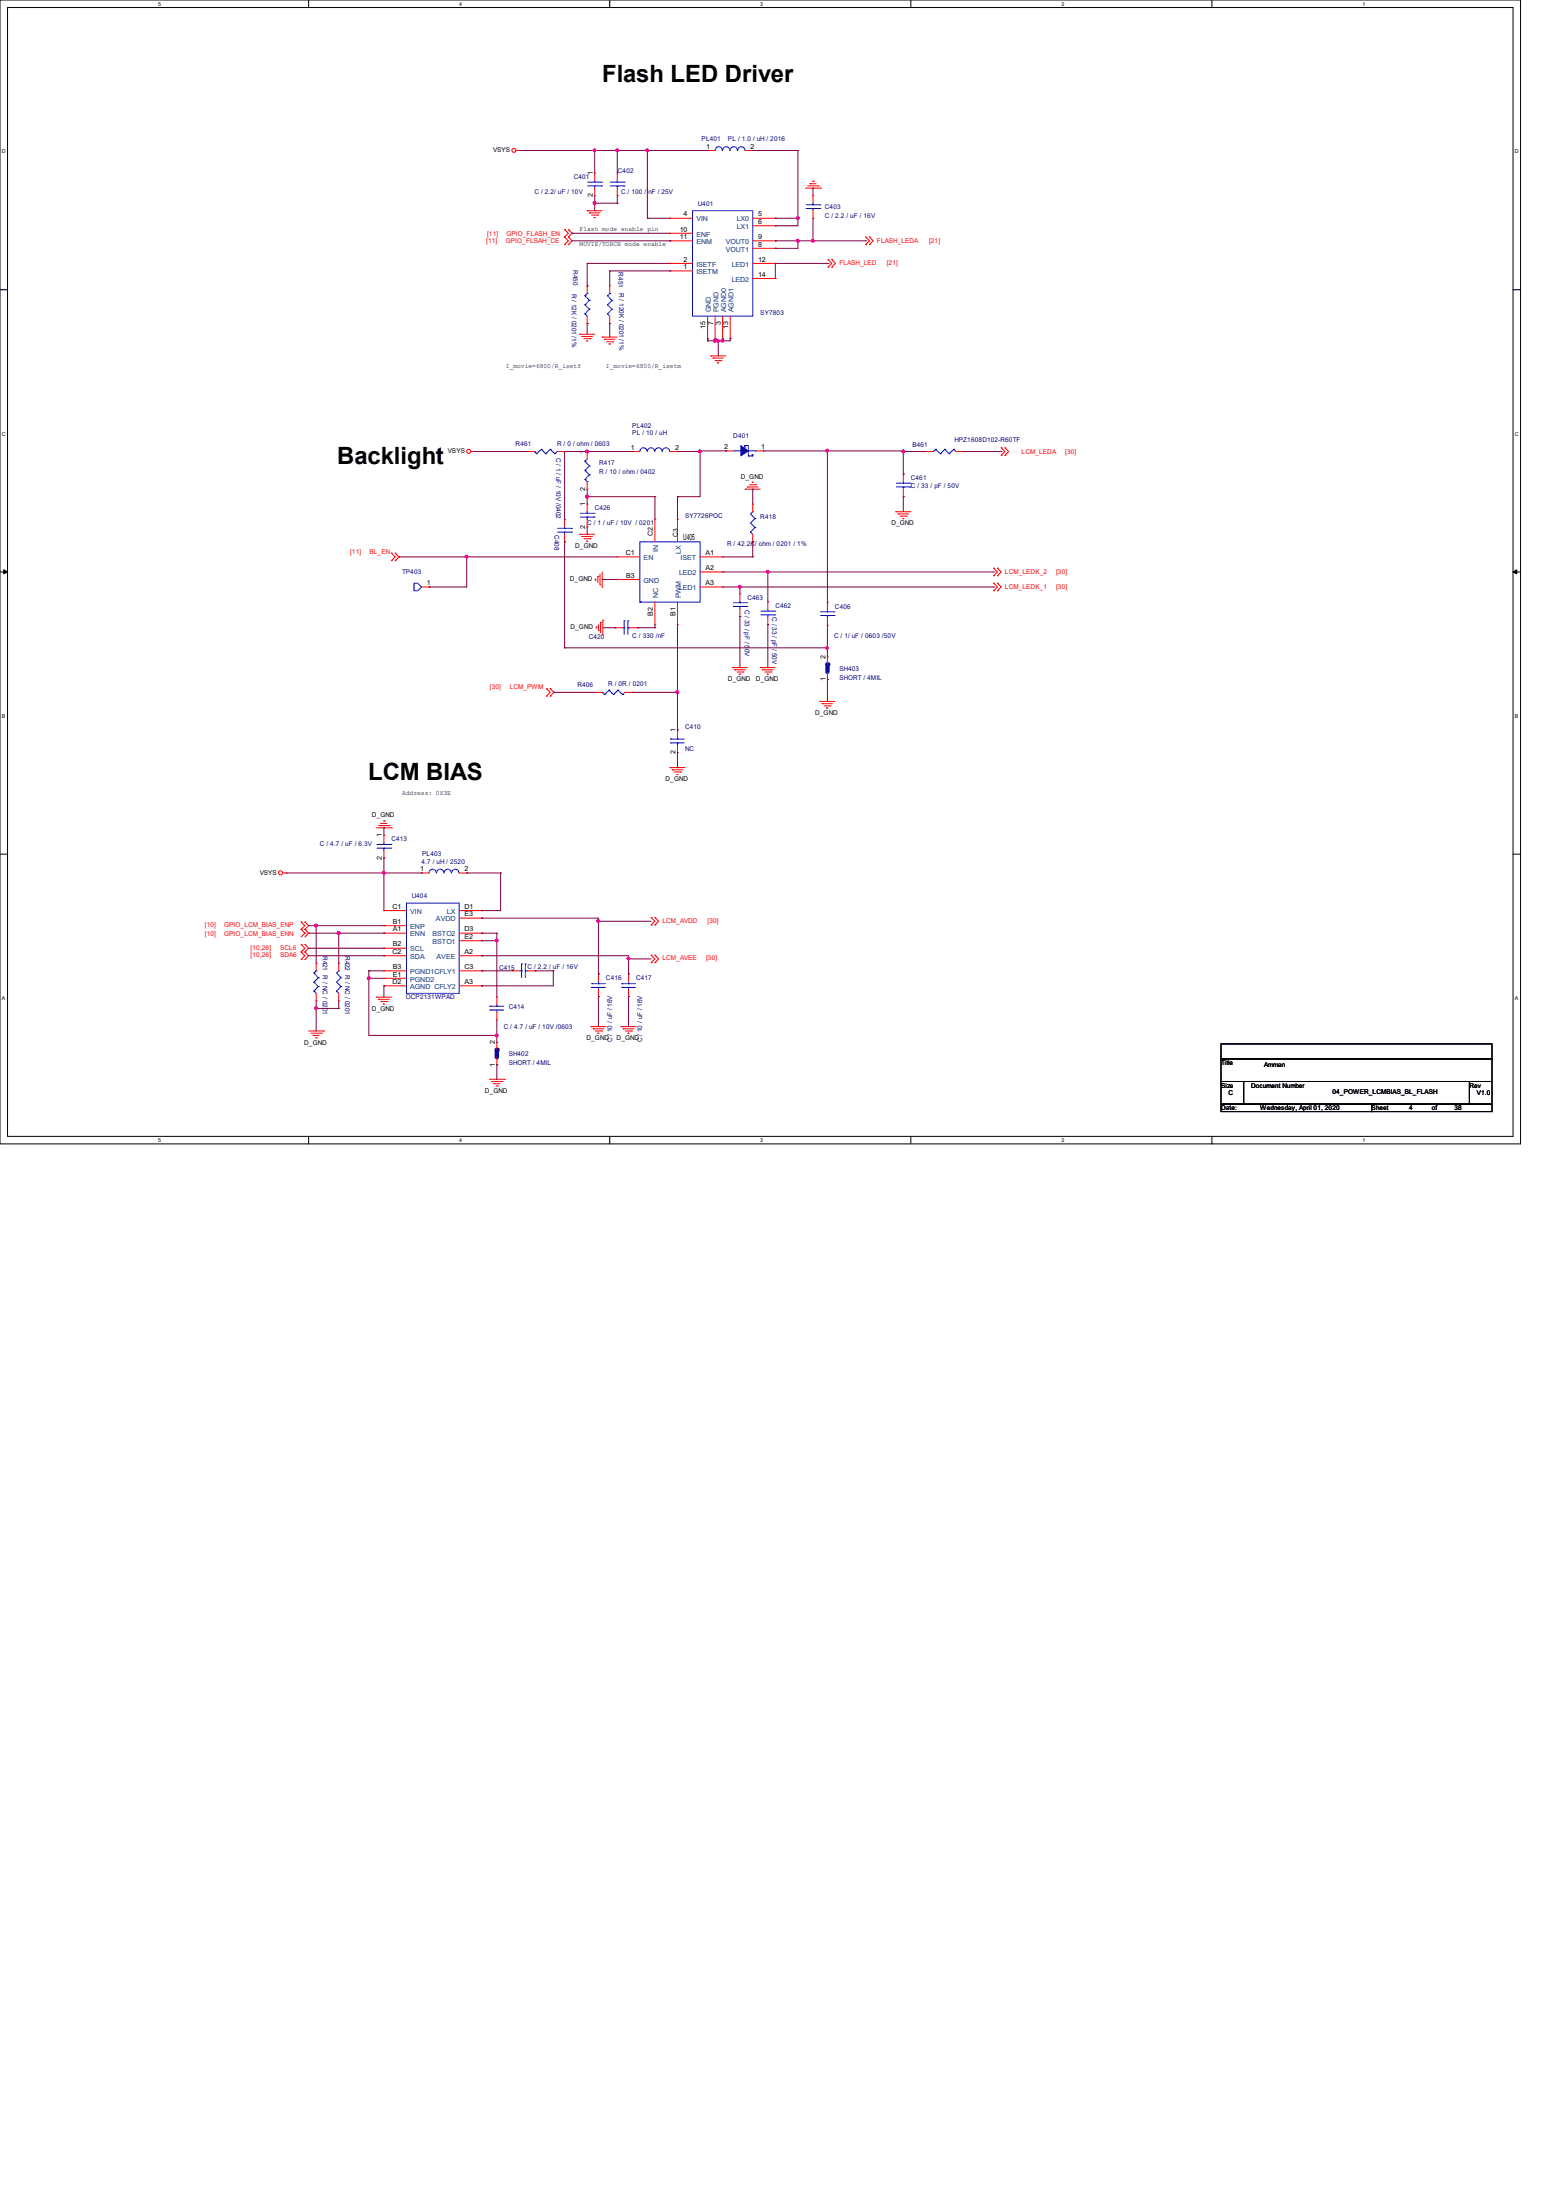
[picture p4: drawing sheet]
<svg xmlns="http://www.w3.org/2000/svg" width="210mm" height="297mm" viewBox="0 0 210 297" stroke-linecap="round" stroke-linejoin="round" font-family="sans-serif">
<path d="M0 0h205.2v154.4h-205.2zM1 1h203.2v152.4h-203.2z" fill="none" stroke="#000" stroke-width=".13"/>
<g fill="#fff">
<path d="M21.3 .1h.4v.8h-.4z"/>
<path d="M21.3 153.5h.4v.8h-.4z"/>
</g>
<path d="M41.7 0v1M41.7 153.4v1" fill="none" stroke="#000" stroke-width=".13"/>
<g fill="#fff">
<path d="M62 .1h.4v.8h-.4z"/>
<path d="M62 153.5h.4v.8h-.4z"/>
</g>
<path d="M82.3 0v1M82.3 153.4v1" fill="none" stroke="#000" stroke-width=".13"/>
<g fill="#fff">
<path d="M102.6 .1h.4v.8h-.4z"/>
<path d="M102.6 153.5h.4v.8h-.4z"/>
</g>
<path d="M122.9 0v1M122.9 153.4v1" fill="none" stroke="#000" stroke-width=".13"/>
<g fill="#fff">
<path d="M143.3 .1h.3v.8h-.3z"/>
<path d="M143.3 153.5h.3v.8h-.3z"/>
</g>
<path d="M163.6 0v1M163.6 153.4v1" fill="none" stroke="#000" stroke-width=".13"/>
<g fill="#fff">
<path d="M183.9 .1h.4v.8h-.4z"/>
<path d="M183.9 153.5h.4v.8h-.4z"/>
<path d="M.3 20.1h.5v.8h-.5z"/>
<path d="M204.5 20.1h.5v.8h-.5z"/>
<path d="M.3 58.2h.5v.8h-.5z"/>
<path d="M204.5 58.2h.5v.8h-.5z"/>
</g>
<path d="M0 39.1h1M204.2 39.1h1" fill="none" stroke="#000" stroke-width=".13"/>
<g fill="#fff">
<path d="M.3 96.3h.4v.8h-.4z"/>
<path d="M204.5 96.3h.4v.8h-.4z"/>
</g>
<path d="M0 77.2h1M204.2 77.2h1" fill="none" stroke="#000" stroke-width=".13"/>
<path d="M.5 76.9l.5 .3-.5 .3zM204.2 77.2l.5-.3v.6z" fill="#000" stroke="#000" stroke-width=".13"/>
<g fill="#fff">
<path d="M.3 134.4h.4v.8h-.4z"/>
<path d="M204.5 134.4h.4v.8h-.4z"/>
</g>
<path d="M0 115.3h1M204.2 115.3h1M164.8 140.9h36.6v2.1h-36.6zM164.8 143h36.6v3h-36.6zM164.8 146h3.1v3.1h-3.1zM164.8 149.1h20.3v1h-20.3zM167.9 146h30.4v3.1h-30.4zM185.1 149.1h16.3v1h-16.3zM198.3 146h3.1v3.1h-3.1z" fill="none" stroke="#000" stroke-width=".13"/>
<g fill="none" stroke="#f00" stroke-width=".13">
<path d="M69.7 20.3h.4M70.1 20.3h.1M76.2 31h.1M76.2 32h.1M76.2 33h.1M76.2 31l.5 .5-.5 .5M76.2 32l.5 .5-.5 .5M76.7 32h.1M76.7 31h.1M76.7 33h.1M76.7 31l.5 .5-.5 .5M76.7 32l.5 .5-.5 .5"/>
<path d="M79.2 28.4h.1M79.2 28.4h2.1M79.5 28.7h.1M79.5 28.7h1.5M79.8 29h.9M80.2 29.4h.1M80.7 29h.1M90.4 29.5h.1M90.4 31.5h.1M90.4 32.5h.1M90.4 35.6h.1M90.4 36.6h.1"/>
<path d="M90.4 29.5h3.1M90.4 31.5h3.1M90.4 32.5h3.1M90.4 35.6h3.1M90.4 36.6h3.1M101.6 29.5h3M101.6 32.5h3M101.6 35.6h3M101.6 33.5h3M101.6 30.5h3M101.6 37.6h3M104.6 29.5h.1"/>
<path d="M104.6 35.6h.1M104.6 32.5h.1M104.6 33.5h.1M104.6 30.5h.1M104.6 37.6h.1M108.7 25.4h2M109 25.1h1.4M109.3 24.8h.1M109.3 24.8h.9M109.6 24.5h.2M109.8 24.5h.1M110.4 25.1h.1"/>
<path d="M110.7 25.4h.1M111.8 36.1h.1M111.8 35.1h.1M111.8 35.1l.5 .5-.5 .5M112.3 36.1h.1M112.3 35.1h.1M112.3 35.1l.5 .5-.5 .5M116.8 33h.1M116.8 32h.1M116.8 32l.5 .5-.5 .5M117.3 33h.1M117.3 32h.1"/>
<path d="M117.3 32l.6 .5-.6 .5M78.2 45.1h.1M78.2 45.1h2.1M78.5 45.4h.1M78.5 45.4h1.5M78.8 45.7h.9M79.2 46h.1M79.7 45.7h.1M81.3 45.5h.1M81.3 45.5h2M81.6 45.8h.1M81.6 45.8h1.4"/>
<path d="M81.9 46.1h.8M82.2 46.4h.1M82.2 46.4h.2M82.7 46.1h.1M95.5 45.7h.1M95.5 42.7v3M95.9 48h.1M95.9 48h2.1M96.2 48.3h.1M96.2 48.3h1.4M96.5 45.7h.1M96.5 48.7h.8"/>
<path d="M96.5 42.7v3M96.8 49h.1M96.8 49h.2M97.3 48.7h.1M97.5 45.7h.1M97.5 42.7v3M98.6 45.7h.1M98.6 42.7v3M52.8 74.7h.1M52.8 75.7h.1M52.8 74.7l.5 .5-.5 .5M53.3 75.7h.1"/>
<path d="M53.3 74.7h.1M53.3 74.7l.5 .5-.5 .5M63.6 61h.4M64 61h.1M78.2 72.1h.1M78.2 72.1h2.1M78.5 72.4h.1M78.5 72.4h1.5M78.8 72.7h.9M79.2 73.1h.1M79.7 72.7h.1M80.3 78.3h.1"/>
<path d="M80.3 78.1v.2M80.7 77.8h.1M80.7 77.8v.9M81 79h.1M81 77.5v1.5M81.3 79.2h.1M81.3 77.2v2M100.6 66h.1M100.6 66h2M100.9 65.7h.1M100.9 65.7h1.4M101.2 65.4h.8"/>
<path d="M101.5 65.1h.1M101.5 65.1h.2M101.6 73.2h.1M101.6 68.1h.1M101.6 68.1v1M101.6 72.1v1.1M102 65.4h.1M120.9 69.1h.1M120.9 69.1h2M121.2 69.4h.1M121.2 69.4h1.4M121.5 69.7h.8"/>
<path d="M121.8 70h.1M121.8 70h.2M122.3 69.7h.1M134.1 77.7h.1M134.1 76.7h.1M134.1 79.8h.1M134.1 78.7h.1M134.1 76.7l.5 .5-.5 .5M134.1 78.7l.5 .5-.5 .6M134.6 77.7h.1M134.6 76.7h.1M134.6 79.8h.1"/>
<path d="M134.6 78.7h.1M134.6 76.7l.5 .5-.5 .5M134.6 78.7l.5 .5-.5 .6M135.1 61.5h.1M135.1 60.5h.1M135.1 60.5l.5 .5-.5 .5M135.6 61.5h.1M135.6 60.5h.1M135.6 60.5l.5 .5-.5 .5M73.7 93h.1M73.7 94h.1M73.7 93l.6 .5-.6 .5"/>
<path d="M74.3 94h.1M74.3 93h.1M74.3 93l.5 .5-.5 .5M80.5 84.6h.1M80.5 84.6v.2M80.8 85.1h.1M80.8 84.3v.8M81.1 84h.1M81.1 84v1.4M81.4 83.7h.1M81.4 83.7v2.1M98.8 90.1h.1"/>
<path d="M98.8 90.1h2.1M99.1 90.4h.1M99.1 90.4h1.5M99.5 90.7h.8M99.8 91h.1M99.8 91h.2M100.3 90.7h.1M102.6 90.1h.1M102.6 90.1h2M102.9 90.4h.1M102.9 90.4h1.5M103.2 90.7h.9"/>
<path d="M103.5 91h.1M103.5 91h.2M104.1 90.7h.1M110.7 94.7h.1M110.7 94.7h2M111 95h.1M111 95h1.4M111.3 95.3h.8M111.5 95.6h.1M111.5 95.6h.3M112.1 95.3h.1M38.2 117.9h.4"/>
<path d="M38.6 117.9h.1M50.8 111.8h2M51.1 111.5h1.4M51.4 111.2h.1M51.4 111.2h.8M51.7 110.8h.2M51.8 115.8h.1M51.8 112.8h.1M51.8 112.8v1M51.8 114.8v1M51.9 110.8h.1M52.5 111.5h.1"/>
<path d="M52.8 111.8h.1M90.4 103.6h.1M90.4 103.6h2.1M90.7 103.9h.1M90.7 103.9h1.5M91 104.2h.9M91.4 104.6h.1M91.9 104.2h.1M40.6 129.5h.1M40.6 128.5h.1M40.6 127.5h.1M40.6 125.5h.1"/>
<path d="M40.6 124.5h.1M40.6 128.5l.5 .5-.5 .5M40.6 127.5l.5 .5-.5 .5M40.6 124.5l.5 .5-.5 .5M40.6 125.5l.5 .5M41.1 128.5h.1M41.1 129.5h.1M41.1 127.5h.1M41.1 124.5h.1M41.1 125.5h.1M41.1 126h.1M41.1 128.5l.6 .5-.6 .5"/>
<path d="M41.1 127.5l.6 .5-.6 .5M41.1 124.5l.6 .5-.6 .5M41.1 126l-.5 .5M41.1 125.5l.6 .5M41.7 126h.1M41.7 139.2h2M41.7 126l-.6 .5M42 139.5h1.4M42.2 139.8h.1M42.2 139.8h.9M43.4 139.5h.1M43.7 139.2h.1"/>
<path d="M50.8 134.6h.1M50.8 134.6h2M51.1 134.9h.1M51.1 134.9h1.4M51.4 135.2h.8M51.7 135.6h.1M51.7 135.6h.2M52.2 135.2h.1M79.8 138.6h.1M79.8 138.6h2M80.1 138.9h.1M80.1 138.9h1.4"/>
<path d="M80.3 139.2h.9M80.7 139.5h.1M80.7 139.5h.2M81.2 139.2h.1M83.8 138.6h.1M83.8 138.6h2.1M84.1 138.9h.1M84.1 138.9h1.5M84.4 139.2h.9M84.8 139.5h.1M84.8 131.5h.1M84.8 134.5h.1"/>
<path d="M84.8 131.5v1M84.8 133.5v1M85.3 139.2h.1M87.9 124.9h.1M87.9 123.9h.1M87.9 130h.1M87.9 128.9h.1M87.9 123.9l.5 .5-.5 .5M87.9 128.9l.5 .6-.5 .5M88.4 124.9h.1M88.4 123.9h.1M88.4 130h.1"/>
<path d="M88.4 128.9h.1M88.4 123.9l.5 .5-.5 .5M88.4 128.9l.5 .6-.5 .5M42.6 140.1h.2M42.8 140.1h.1M66 145.7h2.1M66.3 146h1.5M66.6 146.3h.1M66.6 146.3h.9M67 146.6h.1M67.1 146.6h.1M67.8 146h.1"/>
<path d="M68.1 145.7h.1"/>
<circle cx="69.4" cy="20.3" r=".28"/>
<circle cx="63.3" cy="60.9" r=".28"/>
<circle cx="37.9" cy="117.8" r=".28"/>
</g>
<g fill="none" stroke="#00f" stroke-width=".13">
<path d="M93.5 28.4h8.1v14.3h-8.1zM101.3 71.8h.1M101.3 70.6h.1M101.3 69.4h.1M101.3 71.8l.3 .3M101.3 70.6l.6 .6M101.3 69.4l.6 .6M101.6 69.1h.1M101.6 69.1l-.3 .3M101.9 71.2h.1M101.9 70h.1M101.9 71.2l-.6 .6"/>
<path d="M101.9 70l-.6 .6M50.9 114.5h1.8M50.9 114h1.8M51.8 114h.1M51.8 114.5h.1M51.8 113.8v.2M51.8 114.5v.3M52.7 114.5h.1M52.7 114h.1M83.9 132.8h.1M83.9 133.3h.1M83.9 132.8h1.9"/>
<path d="M83.9 133.3h1.9M84.8 133.3h.1M84.8 132.8h.1M84.8 132.5v.3M84.8 133.3v.2"/>
</g>
<path d="M67.1 141.7v1" fill="none" stroke="#00f" stroke-width=".59"/>
<circle cx="67.1" cy="141.7" r=".3" fill="#00f"/>
<g fill="none" stroke="#f00" stroke-width=".13">
<path d="M95.5 20.3h.1M95.5 20.3h1M100.6 20.3h1M101.6 20.3h.1M109.7 29.5h.1M109.7 26.4h.1M109.7 26.4v1M109.7 28.4v1.1M56.9 79.2h1M57.9 79.2h.1M71.1 61h.1M71.1 61h1"/>
<path d="M75.2 61h1M76.2 61h.1M76.2 73.2h.1M76.2 70.1h.1M76.2 70.1v1M76.2 72.1v1.1M79.2 61h.1M79.2 66h.1M79.2 61v1M79.2 65v1M83.3 78.2h.1M83.3 75.2h.1"/>
<path d="M83.3 75.2h3.1M83.3 78.2h3.1M88.4 70.1h.1M88.4 70.1v3.1M91.4 70.1h.1M91.4 70.1v3.1M94.5 79.2h3M94.5 75.2h3M94.5 77.2h3M97.5 75.2h.1M97.5 77.2h.1M97.5 79.2h.1"/>
<path d="M88.4 84.3h.1M88.4 81.3v3M91.4 84.3h.1M91.4 81.3v3M99.9 83.2h.1M99.9 80.2h.1M99.9 80.2v1M99.9 82.2v1M103.6 84.3h.1M103.6 81.3h.1M103.6 81.3v1M103.6 83.3v1"/>
<path d="M69.2 131.1h.1M69.2 131.1h1M71.2 131.1h1M72.2 131.1h.1M80.8 131.5h.1M80.8 134.5h.1M80.8 131.5v1M80.8 133.5v1M67.1 143.8h.1M67.1 140.7h.1M67.1 140.7v1M67.1 142.7v1.1"/>
</g>
<g fill="none" stroke="#00f" stroke-width=".13">
<path d="M97.5 20.3a.49 .49 0 0 0-.5-.5 .49 .49 0 0 0-.5 .5M98.5 20.3a.49 .49 0 0 0-.5-.5 .49 .49 0 0 0-.5 .5M99.5 20.3a.49 .49 0 0 0-.5-.5 .49 .49 0 0 0-.4 .5M100.5 20.3a.49 .49 0 0 0-.4-.5 .49 .49 0 0 0-.5 .5M108.8 28.2h1.9M108.8 27.6h1.9M109.7 27.6h.1M109.7 28.2h.1M109.7 27.4v.2M109.7 28.2v.2M110.7 28.2h.1M110.7 27.6h.1"/>
<path d="M55.9 78.7h.5l.5 .5-.5 .6h-.5zM72.1 61h.1M72.1 61l.3 .3M72.4 61.3h.1M73.1 60.7h.1M73.1 60.7l.6 .6M73.1 60.7l-.7 .6M73.7 61.3h.1M74.3 60.7h.1M74.3 60.7l.6 .6M74.3 60.7l-.6 .6M74.9 61.3h.1"/>
<path d="M75.2 61l-.3 .3M75.3 71.8h1.8M75.3 71.3h1.8M76.2 71.3h.1M76.2 71.8h.1M76.2 71.1v.2M76.2 71.8v.3M77.1 71.8h.1M77.1 71.3h.1M79 62.3h.1M79 63.5h.1M79 64.7h.1"/>
<path d="M79 62.3l.5 .6M79 63.5l.5 .6M79 64.7l.2 .3M79.2 65h.1M79.2 62l-.2 .3M79.5 62.9h.1M79.5 64.1h.1M79.5 62.9l-.5 .6M79.5 64.1l-.5 .6M86.4 73.2h8.1v8.1h-8.1zM86.4 81.3h.1M99 81.9h1.8"/>
<path d="M99 81.4h1.8M99.9 81.4h.1M99.9 81.9h.1M99.9 81.2v.2M99.9 81.9v.3M100.8 81.9h.1M100.8 81.4h.1M102.7 83h1.9M102.7 82.5h1.9M103.6 82.5h.1M103.6 83h.1M103.6 82.3v.2"/>
<path d="M103.6 83v.3M104.6 83h.1M104.6 82.5h.1M70.2 131.1h.2M70.4 131.1h.1M70.4 130.1h.1M70.4 130.1v1.9M70.9 130.1h.1M70.9 131.1h.1M70.9 131.1h.3M70.9 130.1v1.9M79.8 132.8h.1"/>
<path d="M79.8 133.3h.1M79.8 132.8h1.9M79.8 133.3h1.9M80.8 133.3h.1M80.8 132.8h.1M80.8 132.5v.3M80.8 133.3v.2"/>
</g>
<path d="M111.7 89.7v1" fill="none" stroke="#00f" stroke-width=".59"/>
<circle cx="111.7" cy="89.7" r=".3" fill="#00f"/>
<g fill="none" stroke="#f00" stroke-width=".13">
<path d="M79.2 38.6h.1M79.2 38.6v1M80.3 26.4h.1M80.3 23.4h.1M80.3 23.4v1M80.3 25.4v1M82.3 38.6h.1M82.3 38.6v1M83.3 26.4h.1M83.3 23.4h.1M83.3 23.4v1M83.3 25.4v1"/>
<path d="M79.2 43.7h.1M79.2 42.7v1M82.3 43.7h.1M82.3 42.7v1M79.2 71.1h.1M79.2 68.1h.1M79.2 68.1v1M79.2 70.1v1M85.3 61h.1M85.3 61h1.1M90.4 61h1M91.4 61h.1"/>
<path d="M98 60.9h.1M98 60.9h1M102 60.9h1M103 60.9h.1M121.9 67.1h.1M121.9 64h.1M121.9 64v1M121.9 66v1.1M125 61h.1M125 61h1M129 61h1M130 61h.1"/>
<path d="M80.3 93.5h.1M80.3 93.5h1M83 84.8h.1M83 84.8h1M84.3 93.5h1M85 84.8h1.1M85.3 93.5h.1M86.1 84.8h.1M91.4 98.6h.1M91.4 98.6v1M111.7 91.7h.1M111.7 88.7h.1"/>
<path d="M111.7 84.4h.1M111.7 81.4h.1M111.7 81.4v1M111.7 83.4v1M111.7 88.7v1M111.7 90.7v1M56.9 117.9h.1M56.9 117.9h1M62 117.9h1M63 117.9h.1M91.4 101.6h.1M91.4 100.6v1"/>
<path d="M42.7 135.1h.1M42.7 130h.1M42.7 130v1.1M42.7 134.1v1M45.7 135.1h.1M45.7 130h.1M45.7 130v1.1M45.7 134.1v1M51.8 122.9h.1M51.8 125h.1M51.8 126h.1M51.8 128h.1"/>
<path d="M51.8 129h.1M51.8 131.1h.1M51.8 132.1h.1M51.8 133.1h.1M51.8 122.9h3.1M51.8 125h3.1M51.8 126h3.1M51.8 128h3.1M51.8 129h3.1M51.8 131.1h3.1M51.8 132.1h3.1M51.8 133.1h3.1"/>
<path d="M62 122.9h3M62 126h3M62 129h3M62 131.1h3M62 133.1h3M62 127h3M62 124h3M65 133.1h.1M65 131.1h.1M65 129h.1M65 127h.1M65 126h.1"/>
<path d="M65 124h.1M65 122.9h.1M67.1 137.7h.1M67.1 134.6h.1M67.1 134.6v1M67.1 136.7v1"/>
</g>
<g fill="none" stroke="#00f" stroke-width=".13">
<path d="M79 39.9h.1M79 39.9l.5 .7M79.2 39.6h.1M79.2 39.6l-.2 .3M79.3 25.1h1.9M79.3 24.6h1.9M80.3 24.6h.1M80.3 25.1h.1M80.3 24.4v.2M80.3 25.1v.3M81.2 25.1h.1M81.2 24.6h.1"/>
<path d="M82 39.9h.1M82 39.9l.6 .7M82.3 39.6h.1M82.3 39.6l-.3 .3M82.4 25.1h1.8M82.4 24.6h1.8M83.3 24.6h.1M83.3 25.1h.1M83.3 24.4v.2M83.3 25.1v.3M84.2 25.1h.1M84.2 24.6h.1"/>
<path d="M79 42.4h.1M79 41.1h.1M79 42.4l.2 .3M79 41.1l.5 .6M79.5 41.7h.1M79.5 40.6h.1M79.5 41.7l-.5 .7M79.5 40.6l-.5 .5M82 42.4h.1M82 41.1h.1M82 42.4l.3 .3M82 41.1l.6 .6"/>
<path d="M82.6 41.7h.1M82.6 40.6h.1M82.6 41.7l-.6 .7M82.6 40.6l-.6 .5M78.3 69.8h1.9M78.3 69.3h1.9M79.2 69.3h.1M79.2 69.8h.1M79.2 69.1v.2M79.2 69.8v.3M80.2 69.8h.1M80.2 69.3h.1"/>
<path d="M87.3 61a.49 .49 0 0 0-.5-.5 .49 .49 0 0 0-.4 .5M88.3 61a.49 .49 0 0 0-.4-.5 .49 .49 0 0 0-.5 .5M89.4 61a.49 .49 0 0 0-.5-.5 .49 .49 0 0 0-.5 .5M90.4 61a.49 .49 0 0 0-.5-.5 .49 .49 0 0 0-.5 .5M99 60.9h1M100 60.9h.1M100.5 60.2h.1M100.5 60.4h.1M100.5 60.2h.5v1.4M100.5 60.2v.2M101 61.6h.1M101 60.9h1"/>
<path d="M101 61.6h.5M101.5 61.6h.1M101.5 61.4h.1M101.5 61.4v.2M102 60.9h.1M121 65.7h1.9M121 65.2h1.9M121.9 65.2h.1M121.9 65.7h.1M121.9 65v.2M121.9 65.7v.3M122.9 65.7h.1"/>
<path d="M122.9 65.2h.1M126.3 60.7h.1M126.3 60.7l-.3 .3M126.3 60.7l.6 .6M126.9 61.3h.1M127.5 60.7h.1M127.5 60.7l-.6 .6M127.5 60.7l.6 .6M128.1 61.3h.1M128.7 60.7h.1M128.7 60.7l-.6 .6M128.7 60.7l.3 .3"/>
<path d="M129 61h.1M81.3 93.5h.1M81.3 93.5l.3 .3M81.6 93.8h.1M82.2 93.2h.1M82.2 93.2l.6 .6M82.2 93.2l-.6 .6M82.8 93.8h.1M83.4 93.2h.1M83.4 93.2l.6 .6M83.4 93.2l-.6 .6M84 93.8h.1"/>
<path d="M84 84.8h.2M84.2 84.8h.1M84.2 83.8h.1M84.2 83.8v1.8M84.3 93.5l-.3 .3M84.8 83.8h.1M84.8 84.8h.1M84.8 84.8h.2M84.8 83.8v1.8M90.5 99.8h.1M90.5 99.8h1.9M91.4 99.8h.1"/>
<path d="M91.4 99.6v.2M110.7 83.1h1.9M110.7 82.6h1.9M111.7 82.6h.1M111.7 83.1h.1M111.7 82.4v.2M111.7 83.1v.3M112.6 83.1h.1M112.6 82.6h.1M58.9 117.9a.49 .49 0 0 0-.5-.6 .49 .49 0 0 0-.5 .6M59.9 117.9a.49 .49 0 0 0-.5-.6 .49 .49 0 0 0-.5 .6M60.9 117.9a.49 .49 0 0 0-.5-.6 .49 .49 0 0 0-.5 .6"/>
<path d="M61.9 117.9a.49 .49 0 0 0-.5-.6 .49 .49 0 0 0-.4 .6M90.5 100.3h.1M90.5 100.3h1.9M91.4 100.3h.1M91.4 100.3v.3M42.4 133.8h.1M42.4 132.6h.1M42.4 131.4h.1M42.4 133.8l.3 .3M42.4 132.6l.6 .6M42.4 131.4l.6 .6M42.7 131.1h.1"/>
<path d="M42.7 131.1l-.3 .3M43 133.2h.1M43 132h.1M43 133.2l-.6 .6M43 132l-.6 .6M45.4 133.8h.1M45.4 132.6h.1M45.4 131.4h.1M45.4 133.8l.3 .3M45.4 132.6l.6 .6M45.4 131.4l.6 .6M45.7 131.1h.1"/>
<path d="M45.7 131.1l-.3 .3M46 133.2h.1M46 132h.1M46 133.2l-.6 .6M46 132l-.6 .6M54.9 121.9h7.1v12.2h-7.1zM66.1 136.4h.1M66.1 135.8h.1M66.1 136.4h1.9M66.1 135.8h1.9M67.1 135.8h.1M67.1 136.4h.1"/>
<path d="M67.1 135.6v.2M67.1 136.4v.3"/>
</g>
<path d="M100 60.2l1 .7-1 .7z" fill-rule="evenodd" fill="#00f" stroke="#00f" stroke-width=".13"/>
<g fill="none" stroke="#800040" stroke-width=".13">
<path d="M70.1 20.3h25.4M77.2 31.5h.1M77.2 31.5h13.2M77.2 32.5h13.2M79.2 35.6h.1M79.2 38.6h.1M79.2 35.6v3M79.2 35.6h11.2M80.3 20.3h.1M80.3 27.4h.1M80.3 28.4h.1M80.3 20.3v3.1"/>
<path d="M80.3 26.4v2M80.3 27.4h3M82.3 36.6h.1M82.3 36.6h8.1M82.3 36.6v2M83.3 20.3h.1M83.3 27.4h.1M83.3 20.3v3.1M83.3 26.4v1M87.4 20.3h.1M87.4 29.5h.1M87.4 20.3v9.2"/>
<path d="M87.4 29.5h3M90.4 32.5h.1M90.4 36.6h.1M95.5 20.3h.1M101.6 20.3h.1M101.6 20.3h6.1M104.6 29.5h.1M104.6 30.5h.1M104.6 32.5h.1M104.6 33.5h.1M104.6 35.6h.1M104.6 29.5h3.1"/>
<path d="M104.6 32.5h12.2M104.6 35.6h7.2M104.6 35.6v2M107.7 20.3h.1M107.7 29.5h.1M107.7 32.5h.1M107.7 20.3v10.2h-3.1M107.7 32.5v1h-3.1M109.7 25.4h.1M109.7 32.5h.1M109.7 25.4v1M109.7 29.5v3"/>
<path d="M111.8 35.6h.1M116.8 32.5h.1M79.2 43.7h.1M79.2 43.7v1.4M82.3 43.7h.1M82.3 43.7v1.8M95.5 46h.1M95.5 45.7h.1M95.5 45.7v.3M96.5 45.7h.1M96.5 45.7v.3M96.9 46h.1"/>
<path d="M96.9 46v2M97.5 46h.1M97.5 45.7h.1M97.5 45.7v.3M98.6 45.7h.1M98.6 45.7v.3h-3.1M53.8 75.2h.1M53.8 75.2h29.5M57.9 79.2h.1M63 75.2h.1M63 75.2v4h-5.1M64 61h7.1"/>
<path d="M71.1 61h.1M76.2 61h.1M76.2 73.2h.1M76.2 61h9.1M76.2 61v9.1M76.2 73.2v14.3M79.2 67.1h.1M79.2 61h.1M79.2 72.1h.1M79.2 67.1h9.2M79.2 66v2.1M79.2 71.1v1"/>
<path d="M81.3 78.2h.1M81.3 78.2h2M85.3 61h.1M88.4 67.1h.1M88.4 67.1v3M91.4 67.1h.1M91.4 61h3.1M91.4 67.1v3M94.5 61h.1M94.5 60.9h.1M94.5 60.9h3.5M94.5 60.9v6.2h-3.1"/>
<path d="M97.5 77.2h36.6M97.5 79.2h36.6M97.5 75.2h4.1M98 60.9h.1M99.9 79.2h.1M99.9 79.2v1M101.6 75.2h.1M101.6 73.2h.1M101.6 66h.1M101.6 66v2.1M101.6 73.2v2M103 60.9h18.9v3.1"/>
<path d="M103.6 77.2h.1M103.6 77.2v4.1M111.7 60.9h.1M111.7 60.9v20.5M121.9 61h.1M121.9 67.1h.1M121.9 64h.1M121.9 67.1v2M121.9 61h3.1M130 61h5.1M134.1 77.2h.1M134.1 79.2h.1"/>
<path d="M135.1 61h.1M74.8 93.5h.1M74.8 93.5h5.5M76.2 87.5h.1M76.2 87.5h35.5M81.4 84.8h1.6M83 84.8h.1M85.3 93.5h6.1M86.1 84.8h.1M86.1 84.8h2.3M88.4 84.8h.1M88.4 84.3v.5"/>
<path d="M91.4 93.5h.1M91.4 98.6h.1M91.4 84.3v14.3M99.9 83.2h.1M99.9 83.2v6.9M103.6 84.3h.1M103.6 84.3v5.8M111.7 87.5h.1M111.7 91.7h.1M111.7 84.4v4.3M111.7 91.7v3M38.6 117.9h18.3"/>
<path d="M51.8 111.8h.1M51.8 117.9h.1M51.8 115.8h.1M51.8 111.8v1M51.8 115.8v7.1M56.9 117.9h.1M63 117.9h.1M63 117.9h4.6M67.6 117.9h.1M67.6 117.9v5h-2.6M91.4 103.6h.1M91.4 101.6v2"/>
<path d="M41.7 129h10.1M41.7 128h10.1M41.7 125h10.1M41.7 126h10.1M42.7 125h.1M42.7 136.1h.1M42.7 125v5M42.7 135.1v4.1M42.7 136.1h3M45.7 126h.1M45.7 136.1h.1M45.7 126v4"/>
<path d="M45.7 135.1v1M49.8 131.1h.1M49.8 132.1h.1M49.8 131.1v8.7h17.3M49.8 131.1h2M49.8 132.1h2M51.8 133.1h.1M51.8 129h.1M51.8 128h.1M51.8 125h.1M51.8 126h.1M51.8 133.1v1.5"/>
<path d="M65 124h.1M65 129h.1M65 127h.1M65 126h.1M65 133.1h.1M65 131.1h.1M65 122.9h.1M65 131.1h4.2M65 129h19.8v2.5M65 126h2.1M65 124h15.8v7.5M65 127h2.1"/>
<path d="M67.1 126h.1M67.1 139.8h.1M67.1 127h.1M67.1 126v8.6M67.1 137.7v3M72.2 131.1h.1M72.2 131.1h2.5M74.7 131.1h.1M74.7 131.1v2h-9.7M80.8 124.4h.1M80.8 134.5h.1M80.8 131.5h.1"/>
<path d="M80.8 124.4h7.1M80.8 134.5v4.1M84.8 129.5h.1M84.8 134.5h.1M84.8 131.5h.1M84.8 129.5h3.1M84.8 134.5v4.1M67.1 143.8h.1M67.1 143.8v1.9"/>
</g>
<g fill="#f0f" stroke="#f0f" stroke-width=".13">
<circle cx="67" cy="127" r=".19"/>
<circle cx="121.9" cy="60.9" r=".19"/>
<circle cx="94.5" cy="60.9" r=".19"/>
<circle cx="111.6" cy="60.8" r=".18"/>
<circle cx="103.6" cy="77.2" r=".19"/>
<circle cx="99.8" cy="79.2" r=".19"/>
<circle cx="111.6" cy="87.5" r=".18"/>
<circle cx="49.8" cy="132.1" r=".19"/>
<circle cx="67" cy="139.8" r=".19"/>
<circle cx="79.2" cy="60.9" r=".19"/>
<circle cx="63" cy="75.2" r=".19"/>
<circle cx="80.8" cy="124.3" r=".19"/>
<circle cx="84.8" cy="129.4" r=".19"/>
<circle cx="51.8" cy="117.8" r=".19"/>
<circle cx="91.4" cy="93.5" r=".19"/>
<circle cx="80.2" cy="20.3" r=".19"/>
<circle cx="83.3" cy="20.3" r=".19"/>
<circle cx="87.4" cy="20.3" r=".19"/>
<circle cx="80.2" cy="27.4" r=".19"/>
<circle cx="107.7" cy="29.4" r=".19"/>
<circle cx="107.7" cy="32.5" r=".19"/>
<circle cx="96.5" cy="46" r=".19"/>
<circle cx="96.9" cy="46" r=".18"/>
<circle cx="97.5" cy="46" r=".19"/>
<circle cx="109.7" cy="32.5" r=".19"/>
<circle cx="42.7" cy="124.9" r=".19"/>
<circle cx="45.7" cy="126" r=".19"/>
<circle cx="42.7" cy="136.1" r=".19"/>
<circle cx="79.2" cy="67" r=".19"/>
</g>
<g font-size="3.2">
<text x="81.3" y="11.1">Flash LED Driver</text>
<text x="45.5" y="62.6">Backlight</text>
<text x="49.7" y="105.3">LCM BIAS</text>
</g>
<text font-size="1.2" x="92.2" y="72.9">U405</text>
<g font-size=".9">
<text x="66.5" y="20.5">VSYS</text>
<text x="80" y="23.6" transform="rotate(-90 80 23.6)">1</text>
<text x="95.3" y="20.1">1</text>
<text x="101.3" y="20.1">2</text>
<text x="80" y="26.7" transform="rotate(-90 80 26.7)">2</text>
<text x="92.3" y="29.2">4</text>
<text x="102.3" y="29.2">5</text>
<text x="78.2" y="31.2">Flash mode enable pin</text>
<text x="78.2" y="33.2">MOVIE/TORCH mode enable</text>
<text x="91.7" y="31.3">10</text>
<text x="91.7" y="32.3">11</text>
<text x="92.3" y="35.3">2</text>
<text x="102.3" y="35.3">12</text>
<text x="102.3" y="32.3">9</text>
<text x="102.3" y="33.3">8</text>
<text x="102.3" y="30.2">6</text>
<text x="92.3" y="36.3">1</text>
<text x="102.3" y="37.4">14</text>
<text x="95.2" y="44.5" transform="rotate(-90 95.2 44.5)">15</text>
<text x="96.3" y="43.9" transform="rotate(-90 96.3 43.9)">7</text>
<text x="97.3" y="43.9" transform="rotate(-90 97.3 43.9)">3</text>
<text x="98.3" y="44.5" transform="rotate(-90 98.3 44.5)">13</text>
<text x="68.3" y="49.7">I_movie=6800/R_isetf</text>
<text x="81.8" y="49.7">I_movie=6800/R_isetm</text>
<text x="60.5" y="61.2">VSYS</text>
<text x="79" y="61.2" transform="rotate(-90 79 61.2)">1</text>
<text x="85.1" y="60.7">1</text>
<text x="91.1" y="60.7">2</text>
<text x="97.8" y="60.6">2</text>
<text x="100" y="64.6">D_GND</text>
<text x="102.7" y="60.6">1</text>
<text x="79" y="71.4" transform="rotate(-90 79 71.4)">2</text>
<text x="79" y="68.4" transform="rotate(-90 79 68.4)">1</text>
<text x="79" y="66.3" transform="rotate(-90 79 66.3)">2</text>
<text x="120.3" y="70.9">D_GND</text>
<text x="77.6" y="74">D_GND</text>
<text x="84.5" y="74.9">C1</text>
<text x="84.5" y="78">B3</text>
<text x="88.1" y="72.4" transform="rotate(-90 88.1 72.4)">C2</text>
<text x="91.5" y="72.4" transform="rotate(-90 91.5 72.4)">C3</text>
<text x="95.2" y="74.9">A1</text>
<text x="95.2" y="77">A2</text>
<text x="57.6" y="79">1</text>
<text x="76.9" y="78.5">D_GND</text>
<text x="88.1" y="83.2" transform="rotate(-90 88.1 83.2)">B2</text>
<text x="91.2" y="83.2" transform="rotate(-90 91.2 83.2)">B1</text>
<text x="95.2" y="79">A3</text>
<text x="77" y="84.9">D_GND</text>
<text x="111.4" y="89" transform="rotate(-90 111.4 89)">2</text>
<text x="98.3" y="92">D_GND</text>
<text x="102" y="92">D_GND</text>
<text x="111.4" y="92" transform="rotate(-90 111.4 92)">1</text>
<text x="91.2" y="101.8" transform="rotate(-90 91.2 101.8)">2</text>
<text x="91.2" y="98.8" transform="rotate(-90 91.2 98.8)">1</text>
<text x="110" y="96.5">D_GND</text>
<text x="54.3" y="107.3">Address: 0X3E</text>
<text x="89.8" y="105.5">D_GND</text>
<text x="50.2" y="110.3">D_GND</text>
<text x="51.6" y="113.1" transform="rotate(-90 51.6 113.1)">1</text>
<text x="35.1" y="118.1">VSYS</text>
<text x="51.6" y="116.1" transform="rotate(-90 51.6 116.1)">2</text>
<text x="56.7" y="117.6">1</text>
<text x="62.7" y="117.6">2</text>
<text x="53" y="122.7">C1</text>
<text x="53" y="124.7">B1</text>
<text x="53" y="125.7">A1</text>
<text x="62.7" y="125.7">D3</text>
<text x="62.7" y="123.7">E3</text>
<text x="62.7" y="122.7">D1</text>
<text x="53" y="128.8">C2</text>
<text x="53" y="127.8">B2</text>
<text x="53" y="130.8">B3</text>
<text x="53" y="131.8">E1</text>
<text x="62.7" y="130.8">C3</text>
<text x="62.7" y="128.8">A2</text>
<text x="62.7" y="126.8">E2</text>
<text x="50.2" y="136.5">D_GND</text>
<text x="53" y="132.8">D2</text>
<text x="62.7" y="132.8">A3</text>
<text x="41.1" y="141">D_GND</text>
<text x="66.8" y="141" transform="rotate(-90 66.8 141)">2</text>
<text x="79.2" y="140.4">D_GND</text>
<text x="83.2" y="140.4">D_GND</text>
<text x="164.8" y="143.8">Title</text>
<text x="170.6" y="144">Amman</text>
<text x="65.4" y="147.5">D_GND</text>
<text x="66.8" y="144" transform="rotate(-90 66.8 144)">1</text>
<text x="164.8" y="146.8">Size</text>
<text x="164.8" y="149.9">Date:</text>
<text x="165.8" y="147.8">C</text>
<text x="168.9" y="146.8">Document Number</text>
<text x="170.1" y="149.9">Wednesday, April 01, 2020</text>
<text x="179.8" y="147.7">04_POWER_LCMBIAS_BL_FLASH</text>
<text x="185.1" y="149.9">Sheet</text>
<text x="190.2" y="149.9">4</text>
<text x="193.3" y="149.9">of</text>
<text x="196.3" y="149.9">38</text>
<text x="198.3" y="146.8">Rev</text>
<text x="199.4" y="147.8">V1.0</text>
</g>
<g font-size=".9" fill="#000080">
<text x="83.4" y="23.4">C402</text>
<text x="94.7" y="19">PL401</text>
<text x="98.3" y="19">PL / 1.0 / uH / 2016</text>
<text x="72.1" y="26.2">C / 2.2/ uF / 10V</text>
<text x="77.4" y="24.1">C401</text>
<text x="83.8" y="26.2">C / 100 / nF / 25V</text>
<text x="94.2" y="27.8">U401</text>
<text x="111.3" y="28.3">C403</text>
<text x="111.3" y="29.5">C / 2.2 / uF / 16V</text>
<text x="77.2" y="39.6" transform="rotate(90 77.2 39.6)">R / 12K / 0201 /1%</text>
<text x="77.4" y="36.5" transform="rotate(90 77.4 36.5)">R450</text>
<text x="83.5" y="36.8" transform="rotate(90 83.5 36.8)">R451</text>
<text x="83.6" y="39.5" transform="rotate(90 83.6 39.5)">R / 120K / 0201 /1%</text>
<text x="102.6" y="42.5">SY7803</text>
<text x="85.3" y="57.7">PL402</text>
<text x="85.3" y="58.7">PL / 10 / uH</text>
<text x="99" y="59.2">D401</text>
<text x="128.8" y="59.7">HPZ1608D102-R60TF</text>
<text x="69.6" y="60.3">R461</text>
<text x="75.1" y="61.8" transform="rotate(90 75.1 61.8)">C / 1 / uF / 10V /0402</text>
<text x="75.2" y="60.3">R / 0 / ohm / 0603</text>
<text x="80.9" y="62.8">R417</text>
<text x="80.9" y="64">R / 10 / ohm / 0402</text>
<text x="122.9" y="64.8">C461</text>
<text x="122.9" y="65.8">C / 33 / pF / 50V</text>
<text x="123.2" y="60.3">B461</text>
<text x="79.2" y="70.9">C / 1 / uF / 10V / 0201</text>
<text x="80.3" y="68.9">C426</text>
<text x="92.5" y="69.9">SY7726POC</text>
<text x="102.6" y="70.1">R418</text>
<text x="54.3" y="77.5">TP403</text>
<text x="74.8" y="72.2" transform="rotate(90 74.8 72.2)">C408</text>
<text x="98.1" y="73.7">R / 42.2K/ ohm / 0201 / 1%</text>
<text x="100.5" y="82.3" transform="rotate(90 100.5 82.3)">C / 33 / pF / 50V</text>
<text x="100.9" y="81">C463</text>
<text x="104.2" y="83.3" transform="rotate(90 104.2 83.3)">C / 33 / pF / 50V</text>
<text x="104.7" y="82.1">C462</text>
<text x="112.7" y="82.2">C406</text>
<text x="79.5" y="86.2">C420</text>
<text x="85.3" y="86.2">C / 330 /nF</text>
<text x="112.6" y="86.2">C / 1/ uF / 0603 /50V</text>
<text x="77.9" y="92.8">R406</text>
<text x="82.1" y="92.6">R / 0R / 0201</text>
<text x="113.3" y="90.5">SH403</text>
<text x="113.3" y="91.8">SHORT / 4MIL</text>
<text x="92.5" y="98.4">C410</text>
<text x="92.5" y="101.4">NC</text>
<text x="52.8" y="113.6">C413</text>
<text x="43.2" y="114.2">C / 4.7 / uF / 6.3V</text>
<text x="56.9" y="116.6">4.7 / uH / 2520</text>
<text x="57" y="115.5">PL403</text>
<text x="55.6" y="121.3">U404</text>
<text x="43.6" y="129" transform="rotate(90 43.6 129)">R421 R / NC / 0201</text>
<text x="46.6" y="129" transform="rotate(90 46.6 129)">R422 R / NC / 0201</text>
<text x="67.4" y="130.9">C415</text>
<text x="71.2" y="130.9">C / 2.2 / uF / 16V</text>
<text x="54.8" y="134.9">OCP2131WPAD</text>
<text x="68.7" y="136.2">C414</text>
<text x="81.8" y="132.3">C416</text>
<text x="85.9" y="132.3">C417</text>
<text x="68" y="138.9">C / 4.7 / uF / 10V /0603</text>
<text x="68.7" y="142.5">SH402</text>
<text x="68.7" y="143.8">SHORT / 4MIL</text>
<text x="82.6" y="140.7" transform="rotate(-90 82.6 140.7)">C / 10 / uF / 16V</text>
<text x="86.7" y="140.7" transform="rotate(-90 86.7 140.7)">C / 10 / uF / 16V</text>
</g>
<g font-size=".9" fill="#004080">
<text x="94" y="29.9">VIN</text>
<text x="99.4" y="29.9">LX0</text>
<text x="94" y="31.9">ENF</text>
<text x="94" y="33">ENM</text>
<text x="94" y="36">ISETF</text>
<text x="98" y="33">VOUT0</text>
<text x="98" y="34">VOUT1</text>
<text x="98.8" y="36">LED1</text>
<text x="99.4" y="30.9">LX1</text>
<text x="94" y="37">ISETM</text>
<text x="98.8" y="38">LED2</text>
<text x="96" y="42.1" transform="rotate(-90 96 42.1)">GND</text>
<text x="97" y="42.1" transform="rotate(-90 97 42.1)">PGND</text>
<text x="98" y="42.1" transform="rotate(-90 98 42.1)">AGND0</text>
<text x="99" y="42.1" transform="rotate(-90 99 42.1)">AGND1</text>
<text x="86.9" y="75.6">EN</text>
<text x="88.9" y="74.6" transform="rotate(-90 88.9 74.6)">IN</text>
<text x="91.7" y="77.7">LED2</text>
<text x="91.9" y="75.6">ISET</text>
<text x="91.9" y="74.8" transform="rotate(-90 91.9 74.8)">LX</text>
<text x="86.9" y="78.7">GND</text>
<text x="88.9" y="80.8" transform="rotate(-90 88.9 80.8)">NC</text>
<text x="91.7" y="79.7">LED1</text>
<text x="91.9" y="80.8" transform="rotate(-90 91.9 80.8)">PWM</text>
<text x="55.4" y="123.4">VIN</text>
<text x="55.4" y="125.4">ENP</text>
<text x="58.8" y="124.4">AVDD</text>
<text x="60.3" y="123.4">LX</text>
<text x="55.4" y="126.4">ENN</text>
<text x="55.4" y="128.4">SCL</text>
<text x="55.4" y="129.5">SDA</text>
<text x="55.4" y="131.5">PGND1CFLY1</text>
<text x="58.4" y="127.4">BSTO1</text>
<text x="58.4" y="126.4">BSTO2</text>
<text x="58.9" y="129.5">AVEE</text>
<text x="55.4" y="132.5">PGND2</text>
<text x="55.4" y="133.5">AGND CFLY2</text>
</g>
<g font-size=".9" fill="#f00">
<text x="65.6" y="32.8">[11]</text>
<text x="65.7" y="31.8">[11]</text>
<text x="68.3" y="32.8">GPIO_FLSAH_CE</text>
<text x="68.4" y="31.8">GPIO_FLASH_EN</text>
<text x="113.3" y="35.8">FLASH_LED</text>
<text x="118.4" y="32.7">FLASH_LEDA</text>
<text x="119.7" y="35.8">[21]</text>
<text x="125.4" y="32.7">[21]</text>
<text x="137.9" y="61.3">LCM_LEDA</text>
<text x="143.8" y="61.3">[30]</text>
<text x="47.2" y="74.8">[11]</text>
<text x="49.9" y="74.8">BL_EN</text>
<text x="135.6" y="77.4">LCM_LEDK_2</text>
<text x="142.5" y="77.4">[30]</text>
<text x="135.6" y="79.5">LCM_LEDK_1</text>
<text x="142.5" y="79.5">[30]</text>
<text x="66.1" y="93.1">[30]</text>
<text x="68.8" y="93.1">LCM_PWM</text>
<text x="27.6" y="125.2">[10]</text>
<text x="30.3" y="125.2">GPIO_LCM_BIAS_ENP</text>
<text x="89.4" y="124.6">LCM_AVDD</text>
<text x="95.5" y="124.6">[30]</text>
<text x="27.6" y="126.4">[10]</text>
<text x="30.3" y="126.4">GPIO_LCM_BIAS_ENN</text>
<text x="33.8" y="129.3">[10,26]</text>
<text x="33.8" y="128.2">[10,26]</text>
<text x="37.8" y="129.3">SDA6</text>
<text x="37.8" y="128.2">SCL6</text>
<text x="89.4" y="129.6">LCM_AVEE</text>
<text x="95.3" y="129.6">[30]</text>
</g>
<g font-size=".7">
<text x="21.3" y=".8">5</text>
<text x="62" y=".8">4</text>
<text x="102.6" y=".8">3</text>
<text x="143.3" y=".8">2</text>
<text x="183.9" y=".8">1</text>
<text x=".3" y="20.7">D</text>
<text x="204.5" y="20.7">D</text>
<text x=".3" y="58.8">C</text>
<text x="204.5" y="58.8">C</text>
<text x=".3" y="96.9">B</text>
<text x="204.5" y="96.9">B</text>
<text x=".3" y="135">A</text>
<text x="204.5" y="135">A</text>
<text x="21.3" y="154.2">5</text>
<text x="62" y="154.2">4</text>
<text x="102.6" y="154.2">3</text>
<text x="143.3" y="154.2">2</text>
<text x="183.9" y="154.2">1</text>
</g>
</svg>
